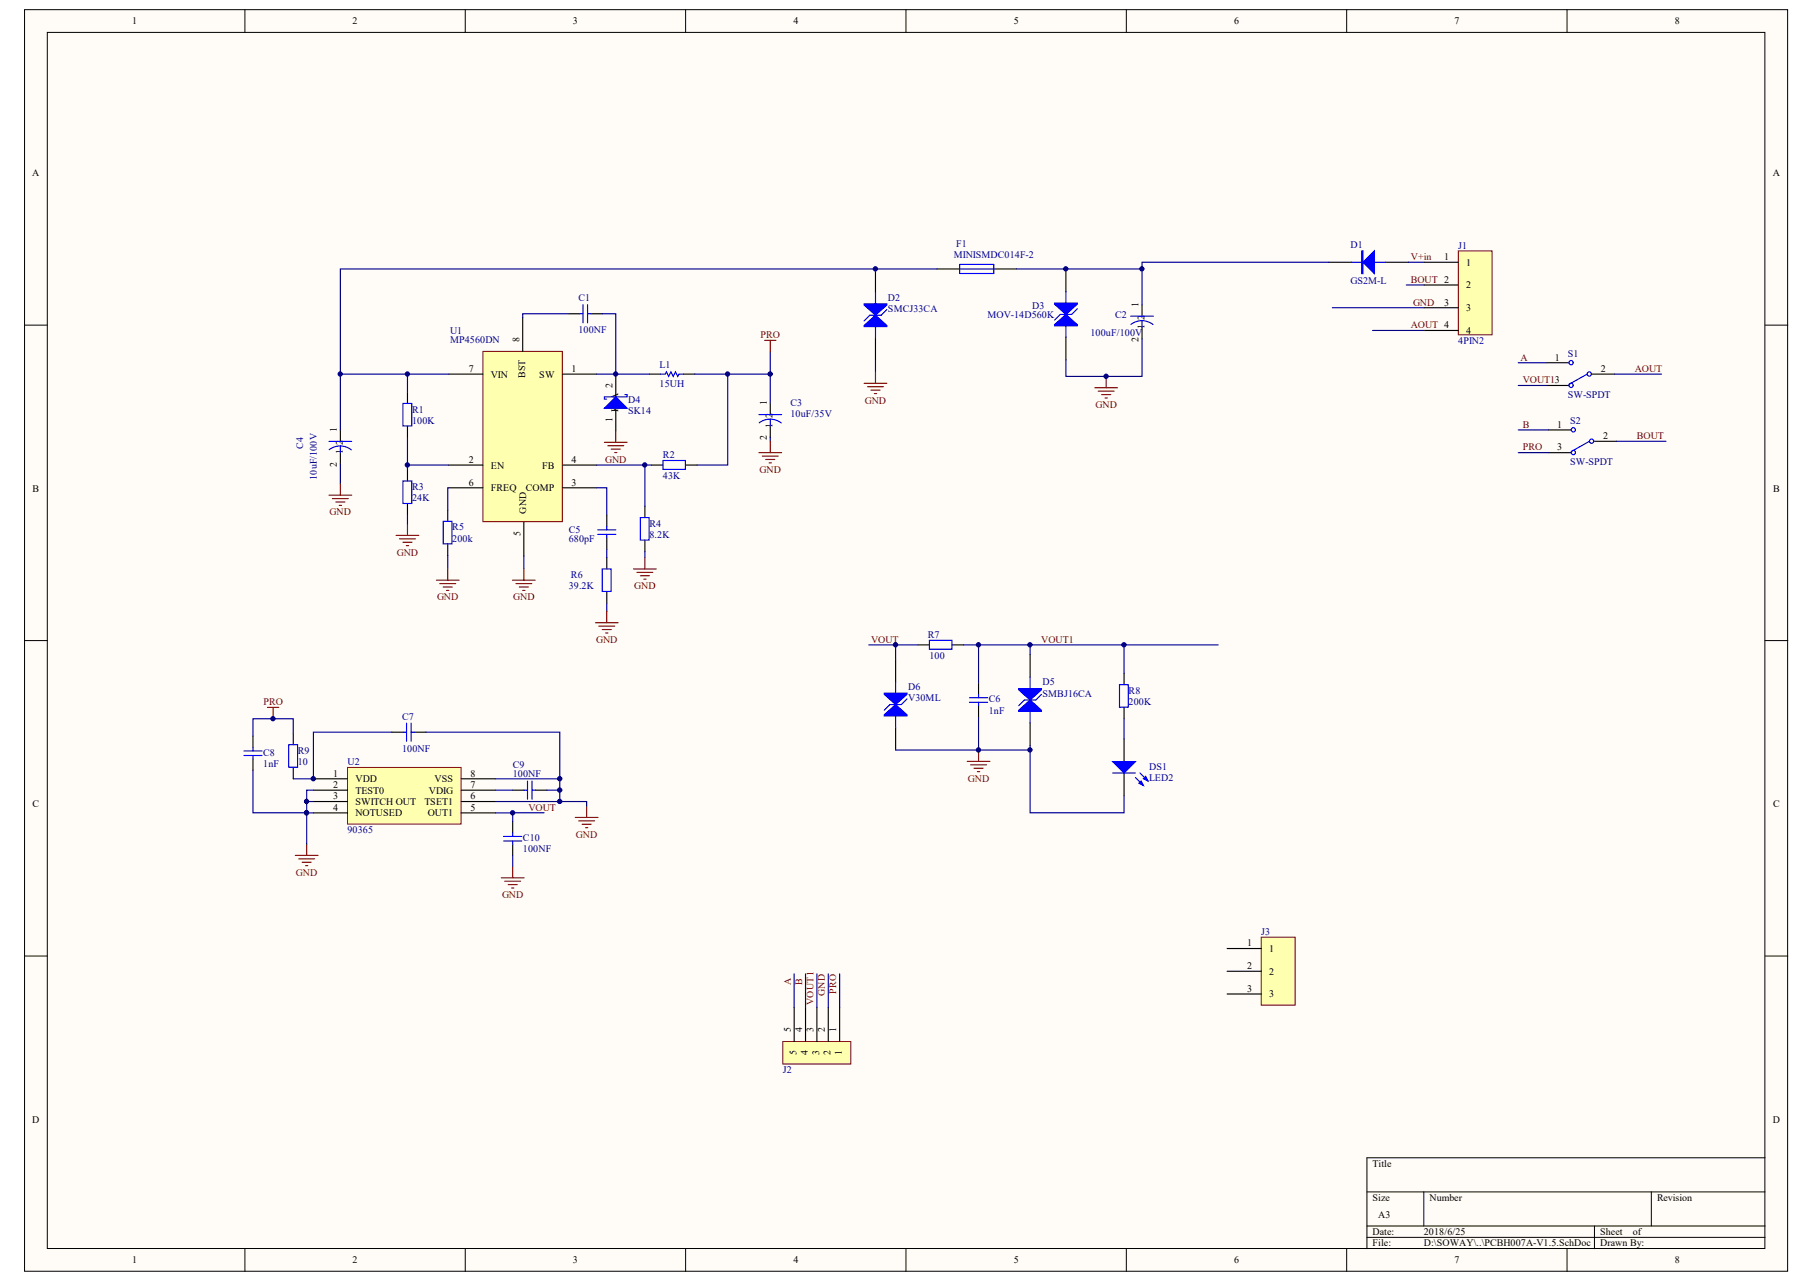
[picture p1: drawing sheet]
<svg xmlns="http://www.w3.org/2000/svg" width="297mm" height="210mm" viewBox="0 0 297 210" stroke-linecap="round" stroke-linejoin="round" font-family="sans-serif">
<g fill="#fffcf8" stroke="#000" stroke-width=".16">
<path d="M4 1.6h288.2v206.2h-288.2z"/>
<path d="M7.7 5.3h280.8v198.8h-280.8z"/>
</g>
<g fill="none" stroke="#000" stroke-width=".16">
<path d="M40 1.6v3.7M76.1 1.6v3.7M112.1 1.6v3.7M148.1 1.6v3.7M184.1 1.6v3.7M220.2 1.6v3.7M256.2 1.6v3.7M4 53.1h3.7M288.6 53.1h3.7M4 104.7h3.7M288.6 104.7h3.7M4 156.3h3.7"/>
<path d="M288.6 156.3h3.7M223.5 194.8h65.1M232.8 194.8v5.6M270 194.8v5.6M288.6 189.3h-65.1v14.8M40 204.1v3.8M76.1 204.1v3.8M112.1 204.1v3.8M148.1 204.1v3.8M184.1 204.1v3.8M220.2 204.1v3.8M223.5 200.4h65.1"/>
<path d="M223.5 202.3h65.1M256.2 204.1v3.8M260.7 200.4v3.7"/>
</g>
<path d="M78.9 57.4h13v27.9h-13z" fill="#ffffb0" stroke="#800000" stroke-width=".16"/>
<g fill="none" stroke="#000" stroke-width=".19">
<path d="M85.5 51.9v5.5M92.9 51.3h1.9M96.6 51.3h1.9M143.1 44.1v3.7M143.1 55.2v3.8M153.2 44h3.7M162.5 44h3.7M174.3 44v3.7M174.3 55.1v3.7M186.7 49.8v1.9M186.7 53.5v1.9M55.6 70.3v1.9"/>
<path d="M55.6 74v1.9M66.6 64.1v1.9M66.6 69.7v1.8M66.6 76.8v1.8M73.4 61.2h5.5M73.4 76h5.5M73.4 79.7h5.5M92 61.2h5.5M92 76h5.5M92 79.7h5.5M100.7 61.2v3.7M100.7 66.7v3.8"/>
<path d="M106.2 61.2h1.8M106.5 76h1.9M111.7 61.2h1.9M112.1 76h1.9M125.9 65.9v1.9M125.9 69.6v1.9M66.6 82.3v1.9M73.2 83.4v1.8M73.2 88.9v1.9M85.6 85.3v5.6M99.2 84.2v1.9M99.2 87.9v1.9"/>
<path d="M99.2 91.2v1.8M99.2 96.7v1.9M105.4 82.8v1.8M105.4 88.3v1.9"/>
</g>
<g fill="none" stroke="#00f" stroke-width=".19">
<path d="M94.8 51.3h.5M95.3 49.8v3M96.1 49.8v3M96.1 51.3h.5M143.1 47.8v1.9M143.1 53.4v1.8M145 50.6l-.9 .9h-1.9l-.9 1M156.9 43.2h5.6v1.5h-5.6zM156.9 44h5.6M174.3 47.7v1.8M174.3 53.3v1.8M176.1 50.5l-.9 .9h-1.9l-.9 .9"/>
<path d="M184.8 51.7h3.8M186.7 52.4l.8 .1 1 .5M186.7 52.4l-1.1 .2-.7 .4M186.7 52.4v1.1M53.8 72.2h3.7M55.6 72.9l1.2 .2 .6 .4M55.6 72.9l-.7 .1-1.1 .5M55.6 72.9v1.1M65.9 66h1.4v3.6h-1.4zM65.9 78.6h1.4v3.7h-1.4zM102.2 64.5h.3v.4h-3.7v.3h.4M108 61.2h.8l.1-.4 .4 .7 .4-.7 .4 .7 .3-.7 .4 .7 .2-.3h.7"/>
<path d="M108.4 75.3h3.6v1.4h-3.6zM124.1 67.8h3.7M125.9 68.5l.8 .1 1 .5M125.9 68.5l-.8 .1-1 .5M125.9 68.5v1.1M72.5 85.2h1.4v3.7h-1.4zM97.7 86.6h3M97.7 87.4h3M98.5 93h1.4v3.7h-1.4zM99.2 86.1v.5M99.2 87.4v.5M104.7 84.6h1.4v3.7h-1.4z"/>
</g>
<g fill="none" stroke="#800000" stroke-width=".19">
<path d="M125 55.6h1.8M125.9 55.6v1.9M55.6 79.1v1.9M98.8 72.3h3.7M99.4 72.9h2.6M99.9 73.4h1.5M100.5 74h.4M100.7 70.5v1.8M124.1 74h3.7M124.6 74.6h2.6M125.2 75.1h1.5M125.7 75.7h.4"/>
<path d="M125.9 72.1v1.9M141.3 62.7h3.7M141.8 63.2h2.6M142.4 63.8h1.5M142.9 64.3h.4M143.1 60.8v1.9M179 63.4h3.7M179.5 63.9h2.6M180.1 64.5h1.5M180.7 65.1h.3M180.8 61.5v1.9M53.8 81h3.7"/>
<path d="M54.3 81.5h2.6M54.9 82.1h1.5M55.5 82.6h.3M64.8 87.5h3.7M65.3 88.1h2.6M65.9 88.6h1.5M66.4 89.2h.4M66.6 85.7v1.8M71.3 94.9h3.8M71.9 95.4h2.6M72.5 96h1.4M73 96.5h.4"/>
<path d="M73.2 93v1.9M83.8 94.9h3.7M84.3 95.4h2.6M84.9 96h1.5M85.5 96.5h.3M85.6 93v1.9M99.2 99.9v1.9M103.6 93h3.7M104.1 93.6h2.6M104.7 94.1h1.5M105.2 94.7h.4M105.4 91.2v1.8"/>
<path d="M97.3 101.8h3.8M97.9 102.4h2.6M98.5 102.9h1.4M99 103.5h.4"/>
</g>
<g fill="none" stroke="#000080" stroke-width=".19">
<path d="M92.9 51.3h-7.4v.6M98.5 51.3h2.2v9.9h-3.2M125.9 57.5v3.7h-12.3M143.1 44.1v-.1h-87.5v17.2M143.1 59v1.8M143.1 44h10.1M166.2 44h20.5v5.8M186.7 55.4v6.1h-12.4v-2.7M55.6 75.9v3.2M66.6 61.2v2.9M66.6 71.5v4.5M73.4 61.2h-17.8v9.1"/>
<path d="M73.4 76h-6.8v.8M73.4 79.7h-.2v3.7M97.5 79.7h1.7v4.5M97.5 76h9M100.7 61.2h5.5M105.4 76v6.8M119 61.2v14.8h-5M125.9 61.2v4.7M125.9 71.5v.6M66.6 84.2v1.5M73.2 90.8v2.2M85.6 90.9v2.1"/>
<path d="M99.2 89.8v1.4M99.2 98.6v1.3M105.4 90.2v1"/>
</g>
<g fill="#00f" stroke="#00f" stroke-width=".19">
<path d="M98.8 66.7l1.9-1.8 1.8 1.8z"/>
<path d="M141.3 49.7h3.7v.2l-1.9 1.6-1.8-1.6z" fill-rule="evenodd"/>
<path d="M141.3 53.2l1.8-1.7 1.9 1.7v.2h-3.7z" fill-rule="evenodd"/>
<path d="M172.4 49.5h3.7v.2l-1.8 1.7-1.9-1.7z" fill-rule="evenodd"/>
<path d="M172.4 53.1l1.9-1.7 1.8 1.7v.2h-3.7z" fill-rule="evenodd"/>
</g>
<path d="M56.8 125.5h18.6v9.2h-18.6z" fill="#ffffb0" stroke="#800000" stroke-width=".16"/>
<g fill="none" stroke="#000" stroke-width=".19">
<path d="M64 119.7h1.9M67.8 119.7h1.8M51.2 127.3h5.6M51.2 129.2h5.6M51.2 131h5.6M51.2 132.9h5.6M75.4 127.3h5.6M75.4 129.2h5.6M75.4 131h5.6M75.4 132.9h5.6M83.8 129.2h1.9M83.8 134.3v1.9"/>
<path d="M83.8 138v1.9M87.5 129.2h1.9"/>
</g>
<path d="M65.9 119.7h.6M66.5 118.2v3M67.2 118.2v3M67.2 119.7h.6M82.3 136.7h3M82.3 137.5h3M83.8 136.2v.5M83.8 137.5v.5M85.7 129.2h.5M86.2 127.7v3M87 127.7v3M87 129.2h.5" fill="none" stroke="#00f" stroke-width=".19"/>
<path d="M69.6 119.7h21.9v7.6M51.2 129.2h-1.1v1.8h1.1M81 132.9h2.8v1.4M81 127.3h10.5v1.9h-2.1M81 129.2h2.8M91.5 129.2v1.8h-10.5" fill="none" stroke="#000080" stroke-width=".19"/>
<g fill="none" stroke="#800000" stroke-width=".19">
<path d="M43.7 115.6h1.9M44.6 115.6v1.9M48.3 139.8h3.7M50.1 138v1.8M94 133.6h3.8M94.6 134.2h2.6M95.2 134.7h1.4M95.7 135.3h.4M95.9 131.8v1.8M48.8 140.4h2.6M49.4 141h1.5M49.9 141.5h.4"/>
<path d="M82 143.5h3.7M82.5 144.1h2.6M83.1 144.6h1.5M83.6 145.2h.4M83.8 141.6v1.9"/>
</g>
<path d="M238.4 41h5.5v13.7h-5.5z" fill="#ffffb0" stroke="#800000" stroke-width=".16"/>
<g fill="none" stroke="#000" stroke-width=".19">
<path d="M217.2 42.9h3.8M226.5 42.9h3.8M232.8 42.9h5.6M232.8 46.6h5.6M232.8 50.3h5.6M232.8 54h5.6M252.8 59.3h3.7M252.8 63h3.7M253.1 74h3.8M253.1 70.3h3.8M260.2 61.2h3.7M260.6 72.1h3.7"/>
<path d="M47.9 119.9v1.8M146.4 107.7v3.8M146.4 118.9v3.7M150.1 105.4h1.8M155.7 105.4h1.8M160 111.6v1.9M160 115.4v1.8M168.4 107v3.7M168.4 118.2v3.7M183.8 110.1v1.8M183.8 115.6v1.9M41.4 120.3v1.9"/>
<path d="M41.4 124.1v1.8M47.9 125.5v1.8M183.8 120.8v3.7M183.8 126.4v3.7"/>
</g>
<g fill="none" stroke="#00f" stroke-width=".19">
<path d="M221 42.9h5.5M259.5 61.2l-3 1.6M259.8 72.1l-2.9 1.7M146.4 111.5v1.8M146.4 117v1.9M148.3 114.3l-1 .9h-1.8l-.9 .9M151.9 104.7h3.7v1.4h-3.7zM158.5 114.1h3M158.5 114.8h3M160 113.5v.6M160 114.8v.6M168.4 110.7v1.9"/>
<path d="M168.4 116.3v1.9M170.3 113.5l-1 .9h-1.8l-1 1M183 111.9h1.4v3.7h-1.4zM39.9 122.8h2.9M39.9 123.5h2.9M41.4 122.2v.6M41.4 123.5v.6M47.2 121.7h1.4v3.7h-1.4zM181.9 126.4h3.7M185.6 127.1l1.3 1.3M186.4 126.4l1.3 1.3"/>
<circle cx="256.8" cy="59.3" r=".35"/>
<circle cx="256.8" cy="63" r=".35"/>
<circle cx="257.2" cy="74" r=".35"/>
<circle cx="257.2" cy="70.3" r=".35"/>
<circle cx="259.8" cy="61.1" r=".35"/>
<circle cx="260.2" cy="72.1" r=".35"/>
</g>
<g fill="#00f" stroke="#00f" stroke-width=".19">
<path d="M222.8 42.9l1.9-1.9v3.7z"/>
<path d="M181.9 124.5h3.7l-1.8 1.9z"/>
<path d="M186.2 128l.3-.3 .4 .7z"/>
<path d="M186.9 127.3l.4-.4 .4 .8z"/>
<path d="M222.6 41h.2v3.7h-.2z" fill-rule="evenodd"/>
<path d="M166.5 112.6h3.8v.2l-1.9 1.6-1.9-1.6z" fill-rule="evenodd"/>
<path d="M166.5 116.1l1.9-1.7 1.9 1.7v.2h-3.8z" fill-rule="evenodd"/>
<path d="M144.6 113.3h3.7v.2l-1.9 1.7-1.8-1.7z" fill-rule="evenodd"/>
<path d="M144.6 116.9l1.8-1.7 1.9 1.7v.1h-3.7z" fill-rule="evenodd"/>
</g>
<g fill="none" stroke="#000080" stroke-width=".19">
<path d="M217.2 42.9h-30.5v1.1M217.8 50.3h15M224.4 54h8.4M229.9 46.6h2.9M230.3 42.9h2.5M248.2 59.3h4.6M248.2 63h4.6M248.2 70.3h4.9M248.2 74h4.9M263.9 61.2h7.7M264.3 72.1h8.1M47.9 119.9v-2.4h-6.5v2.8"/>
<path d="M64 119.7h-12.8v7.6h-3.3M142 105.4h4.4M150.1 105.4h-3.7v2.3M157.5 105.4h2.5M160 117.2v5.4h-13.6M168.4 105.4v1.6M183.8 105.4v4.7M183.8 117.5v3.3M199.1 105.4h-39.1v6.2M41.4 125.9v7h8.7M50.1 131v1.9M51.2 132.9h-1.1v5.1"/>
<path d="M83.8 139.9v1.7M88.9 132.9h-5.1M91.5 131h4.4v.8M168.4 121.9v.7h-8.4M168.4 122.6v10.3h15.4v-2.8"/>
</g>
<path d="M158.1 124.5h3.7M158.7 125h2.6M159.2 125.6h1.5M159.8 126.1h.4M160 122.6v1.9" fill="none" stroke="#800000" stroke-width=".19"/>
<path d="M128 170.3h11.1v3.6h-11.1z" fill="#ffffb0" stroke="#800000" stroke-width=".16"/>
<path d="M129.8 164.7v5.6M131.7 164.7v5.6M133.5 164.7v5.6M135.4 164.7v5.6M137.3 164.7v5.6" fill="none" stroke="#000" stroke-width=".19"/>
<path d="M129.8 159.2v5.5M131.7 159.2v5.5M133.5 159.2v5.5M135.4 159.2v5.5M137.3 159.2v5.5" fill="none" stroke="#000080" stroke-width=".19"/>
<path d="M206.2 153.2h5.5v11.1h-5.5z" fill="#ffffb0" stroke="#800000" stroke-width=".16"/>
<path d="M200.6 155.1h5.6M200.6 158.8h5.6M200.6 162.5h5.6" fill="none" stroke="#000" stroke-width=".19"/>
<g fill="#000080" stroke="#000080" stroke-width=".16">
<circle cx="44.6" cy="117.5" r=".35"/>
<circle cx="50.1" cy="132.9" r=".35"/>
<circle cx="50.1" cy="131" r=".35"/>
<circle cx="51.2" cy="127.3" r=".35"/>
<circle cx="55.6" cy="61.1" r=".35"/>
<circle cx="66.6" cy="76" r=".35"/>
<circle cx="66.6" cy="61.1" r=".35"/>
<circle cx="83.8" cy="132.9" r=".35"/>
<circle cx="91.5" cy="131" r=".35"/>
<circle cx="91.5" cy="129.2" r=".35"/>
<circle cx="91.5" cy="127.3" r=".35"/>
<circle cx="100.6" cy="61.1" r=".35"/>
<circle cx="105.4" cy="76" r=".35"/>
<circle cx="118.9" cy="61.1" r=".35"/>
<circle cx="125.9" cy="61.1" r=".35"/>
<circle cx="143.1" cy="44" r=".35"/>
<circle cx="146.4" cy="105.4" r=".35"/>
<circle cx="160" cy="122.6" r=".35"/>
<circle cx="160" cy="105.4" r=".35"/>
<circle cx="168.4" cy="122.6" r=".35"/>
<circle cx="168.4" cy="105.4" r=".35"/>
<circle cx="174.2" cy="44" r=".35"/>
<circle cx="180.8" cy="61.5" r=".35"/>
<circle cx="183.7" cy="105.4" r=".35"/>
<circle cx="186.7" cy="44" r=".35"/>
</g>
<g font-size="1.6">
<text x="21.6" y="4">1</text>
<text x="57.6" y="4">2</text>
<text x="93.7" y="4">3</text>
<text x="129.7" y="4">4</text>
<text x="165.7" y="4">5</text>
<text x="201.7" y="4">6</text>
<text x="237.8" y="4">7</text>
<text x="273.8" y="4">8</text>
<text x="5.3" y="28.8">A</text>
<text x="289.8" y="28.8">A</text>
<text x="236.1" y="42.5">1</text>
<text x="239.7" y="43.4">1</text>
<text x="239.7" y="47.2">2</text>
<text x="186.1" y="50.2" transform="rotate(-90 186.1 50.2)">1</text>
<text x="187.1" y="53.8" transform="rotate(-90 187.1 53.8)">1</text>
<text x="187.1" y="52.2" transform="rotate(-90 187.1 52.2)">2</text>
<text x="236.1" y="49.9">3</text>
<text x="239.7" y="50.9">3</text>
<text x="84.9" y="56" transform="rotate(-90 84.9 56)">8</text>
<text x="186.1" y="55.9" transform="rotate(-90 186.1 55.9)">2</text>
<text x="239.7" y="54.6">4</text>
<text x="254.2" y="58.9">1</text>
<text x="76.6" y="60.8">7</text>
<text x="80.2" y="61.7">VIN</text>
<text x="85.8" y="61.8" transform="rotate(-90 85.8 61.8)">BST</text>
<text x="88.2" y="61.7">SW</text>
<text x="93.4" y="60.8">1</text>
<text x="100.1" y="63.4" transform="rotate(-90 100.1 63.4)">2</text>
<text x="261.7" y="60.8">2</text>
<text x="55.1" y="70.7" transform="rotate(-90 55.1 70.7)">1</text>
<text x="100.1" y="69.1" transform="rotate(-90 100.1 69.1)">1</text>
<text x="101" y="67.4" transform="rotate(-90 101 67.4)">K A</text>
<text x="125.4" y="72" transform="rotate(-90 125.4 72)">2</text>
<text x="125.4" y="66.3" transform="rotate(-90 125.4 66.3)">1</text>
<text x="126.3" y="69.9" transform="rotate(-90 126.3 69.9)">1</text>
<text x="126.3" y="68.3" transform="rotate(-90 126.3 68.3)">2</text>
<text x="254.5" y="69.9">1</text>
<text x="262.1" y="71.8">2</text>
<text x="55.1" y="76.3" transform="rotate(-90 55.1 76.3)">2</text>
<text x="56" y="74.3" transform="rotate(-90 56 74.3)">1</text>
<text x="56" y="72.7" transform="rotate(-90 56 72.7)">2</text>
<text x="76.6" y="75.7">2</text>
<text x="80.2" y="76.6">EN</text>
<text x="88.6" y="76.6">FB</text>
<text x="93.4" y="75.7">4</text>
<text x="254.5" y="73.6">3</text>
<text x="5.3" y="80.4">B</text>
<text x="76.6" y="79.4">6</text>
<text x="80.2" y="80.3">FREQ</text>
<text x="86" y="80.3">COMP</text>
<text x="93.4" y="79.4">3</text>
<text x="289.9" y="80.4">B</text>
<text x="85.1" y="87.6" transform="rotate(-90 85.1 87.6)">5</text>
<text x="86" y="84" transform="rotate(-90 86 84)">GND</text>
<text x="5.3" y="132">C</text>
<text x="54.5" y="127">1</text>
<text x="54.5" y="128.8">2</text>
<text x="54.5" y="130.7">3</text>
<text x="58.1" y="127.9">VDD</text>
<text x="58.1" y="129.7">TEST0</text>
<text x="58.1" y="131.6">SWITCH OUT</text>
<text x="69.4" y="131.6">TSET1</text>
<text x="70.1" y="129.7">VDIG</text>
<text x="71.1" y="127.9">VSS</text>
<text x="76.9" y="130.7">6</text>
<text x="76.9" y="128.8">7</text>
<text x="76.9" y="127">8</text>
<text x="289.9" y="132">C</text>
<text x="54.5" y="132.5">4</text>
<text x="58.1" y="133.5">NOTUSED</text>
<text x="69.9" y="133.5">OUT1</text>
<text x="76.9" y="132.5">5</text>
<text x="203.9" y="154.7">1</text>
<text x="207.5" y="155.6">1</text>
<text x="203.9" y="158.4">2</text>
<text x="207.5" y="159.3">2</text>
<text x="203.9" y="162.1">3</text>
<text x="207.5" y="163.1">3</text>
<text x="129.3" y="168.8" transform="rotate(-90 129.3 168.8)">5</text>
<text x="130.2" y="172.4" transform="rotate(-90 130.2 172.4)">5</text>
<text x="131.1" y="168.8" transform="rotate(-90 131.1 168.8)">4</text>
<text x="132.1" y="172.4" transform="rotate(-90 132.1 172.4)">4</text>
<text x="133" y="168.8" transform="rotate(-90 133 168.8)">3</text>
<text x="133.9" y="172.4" transform="rotate(-90 133.9 172.4)">3</text>
<text x="134.9" y="168.8" transform="rotate(-90 134.9 168.8)">2</text>
<text x="135.8" y="172.4" transform="rotate(-90 135.8 172.4)">2</text>
<text x="136.7" y="168.8" transform="rotate(-90 136.7 168.8)">1</text>
<text x="137.6" y="172.4" transform="rotate(-90 137.6 172.4)">1</text>
<text x="5.3" y="183.5">D</text>
<text x="289.8" y="183.5">D</text>
<text x="224.4" y="190.7">Title</text>
<text x="224.4" y="196.3">Size</text>
<text x="233.7" y="196.3">Number</text>
<text x="270.9" y="196.3">Revision</text>
<text x="224.4" y="201.9">Date:</text>
<text x="224.4" y="203.7">File:</text>
<text x="225.3" y="199.1">A3</text>
<text x="232.8" y="201.9">2018/6/25</text>
<text x="232.8" y="203.7">D:\SOWAY\..\PCBH007A-V1.5.SchDoc</text>
<text x="261.6" y="201.9">Sheet</text>
<text x="261.6" y="203.7">Drawn By:</text>
<text x="266.9" y="201.9">of</text>
<text x="21.6" y="206.5">1</text>
<text x="57.6" y="206.5">2</text>
<text x="93.7" y="206.5">3</text>
<text x="129.7" y="206.5">4</text>
<text x="165.7" y="206.5">5</text>
<text x="201.7" y="206.5">6</text>
<text x="237.8" y="206.5">7</text>
<text x="273.8" y="206.5">8</text>
</g>
<g font-size="1.6" fill="#000080">
<text x="156.3" y="40.3">F1</text>
<text x="220.8" y="40.5">D1</text>
<text x="238.4" y="40.7">J1</text>
<text x="155.9" y="42.1">MINISMDC014F-2</text>
<text x="220.8" y="46.4">GS2M-L</text>
<text x="94.6" y="49.3">C1</text>
<text x="145.2" y="49.1">D2</text>
<text x="145.2" y="51">SMCJ33CA</text>
<text x="161.4" y="52">MOV-14D560K</text>
<text x="168.7" y="50.6">D3</text>
<text x="182.3" y="52">C2</text>
<text x="73.6" y="54.6">U1</text>
<text x="73.6" y="56">MP4560DN</text>
<text x="94.6" y="54.5">100NF</text>
<text x="178.3" y="54.9">100uF/100V</text>
<text x="238.4" y="56.3">4PIN2</text>
<text x="256.3" y="58.4">S1</text>
<text x="102.7" y="65.8">D4</text>
<text x="107.8" y="60.2">L1</text>
<text x="107.8" y="63.2">15UH</text>
<text x="256.3" y="65.1">SW-SPDT</text>
<text x="67.4" y="67.4">R1</text>
<text x="67.4" y="69.3">100K</text>
<text x="102.7" y="67.7">SK14</text>
<text x="129.2" y="66.3">C3</text>
<text x="129.2" y="68.1">10uF/35V</text>
<text x="256.7" y="69.4">S2</text>
<text x="49.6" y="73.3" transform="rotate(-90 49.6 73.3)">C4</text>
<text x="108.4" y="74.9">R2</text>
<text x="256.7" y="76.1">SW-SPDT</text>
<text x="51.8" y="78.4" transform="rotate(-90 51.8 78.4)">10uF/100V</text>
<text x="67.4" y="80.1">R3</text>
<text x="67.4" y="82">24K</text>
<text x="108.4" y="78.3">43K</text>
<text x="73.9" y="86.7">R5</text>
<text x="73.9" y="88.6">200k</text>
<text x="93" y="87.1">C5</text>
<text x="93" y="88.6">680pF</text>
<text x="106.2" y="86.1">R4</text>
<text x="106.2" y="88">8.2K</text>
<text x="93.3" y="94.4">R6</text>
<text x="93" y="96.3">39.2K</text>
<text x="151.7" y="104.3">R7</text>
<text x="151.9" y="107.7">100</text>
<text x="148.5" y="112.8">D6</text>
<text x="170.4" y="112">D5</text>
<text x="170.4" y="113.9">SMBJ16CA</text>
<text x="184.5" y="113.4">R8</text>
<text x="65.7" y="117.7">C7</text>
<text x="148.5" y="114.6">V30ML</text>
<text x="161.6" y="114.8">C6</text>
<text x="161.6" y="116.7">1nF</text>
<text x="184.5" y="115.3">200K</text>
<text x="43" y="123.5">C8</text>
<text x="43" y="125.4">1nF</text>
<text x="48.7" y="123.2">R9</text>
<text x="48.7" y="125.1">10</text>
<text x="56.8" y="125.1">U2</text>
<text x="65.7" y="122.9">100NF</text>
<text x="83.8" y="125.6">C9</text>
<text x="187.8" y="125.8">DS1</text>
<text x="83.8" y="127">100NF</text>
<text x="187.8" y="127.7">LED2</text>
<text x="56.8" y="136.2">90365</text>
<text x="85.5" y="137.5">C10</text>
<text x="85.5" y="139.3">100NF</text>
<text x="206.2" y="152.8">J3</text>
<text x="128" y="175.5">J2</text>
</g>
<g font-size="1.6" fill="#800000">
<text x="230.6" y="42.5">V+in</text>
<text x="230.6" y="46.2">BOUT 2</text>
<text x="230.6" y="53.7">AOUT 4</text>
<text x="231" y="49.9">GND</text>
<text x="124.3" y="55.3">PRO</text>
<text x="248.6" y="58.9">A</text>
<text x="141.4" y="66">GND</text>
<text x="248.9" y="62.7">VOUT13</text>
<text x="267.2" y="60.8">AOUT</text>
<text x="179.1" y="66.7">GND</text>
<text x="248.9" y="69.9">B</text>
<text x="267.6" y="71.8">BOUT</text>
<text x="98.9" y="75.6">GND</text>
<text x="124.2" y="77.3">GND</text>
<text x="248.9" y="73.6">PRO</text>
<text x="53.9" y="84.3">GND</text>
<text x="64.9" y="90.8">GND</text>
<text x="71.4" y="98.2">GND</text>
<text x="83.9" y="98.2">GND</text>
<text x="103.7" y="96.3">GND</text>
<text x="97.4" y="105.1">GND</text>
<text x="142.4" y="105.1">VOUT</text>
<text x="170.2" y="105.1">VOUT1</text>
<text x="43" y="115.3">PRO</text>
<text x="158.2" y="127.8">GND</text>
<text x="86.4" y="132.5">VOUT</text>
<text x="94.2" y="136.9">GND</text>
<text x="48.4" y="143.2">GND</text>
<text x="82.1" y="146.8">GND</text>
<text x="129.3" y="161" transform="rotate(-90 129.3 161)">A</text>
<text x="131.1" y="161" transform="rotate(-90 131.1 161)">B</text>
<text x="133" y="164.3" transform="rotate(-90 133 164.3)">VOUT1</text>
<text x="134.9" y="162.9" transform="rotate(-90 134.9 162.9)">GND</text>
<text x="136.7" y="162.5" transform="rotate(-90 136.7 162.5)">PRO</text>
</g>
</svg>
